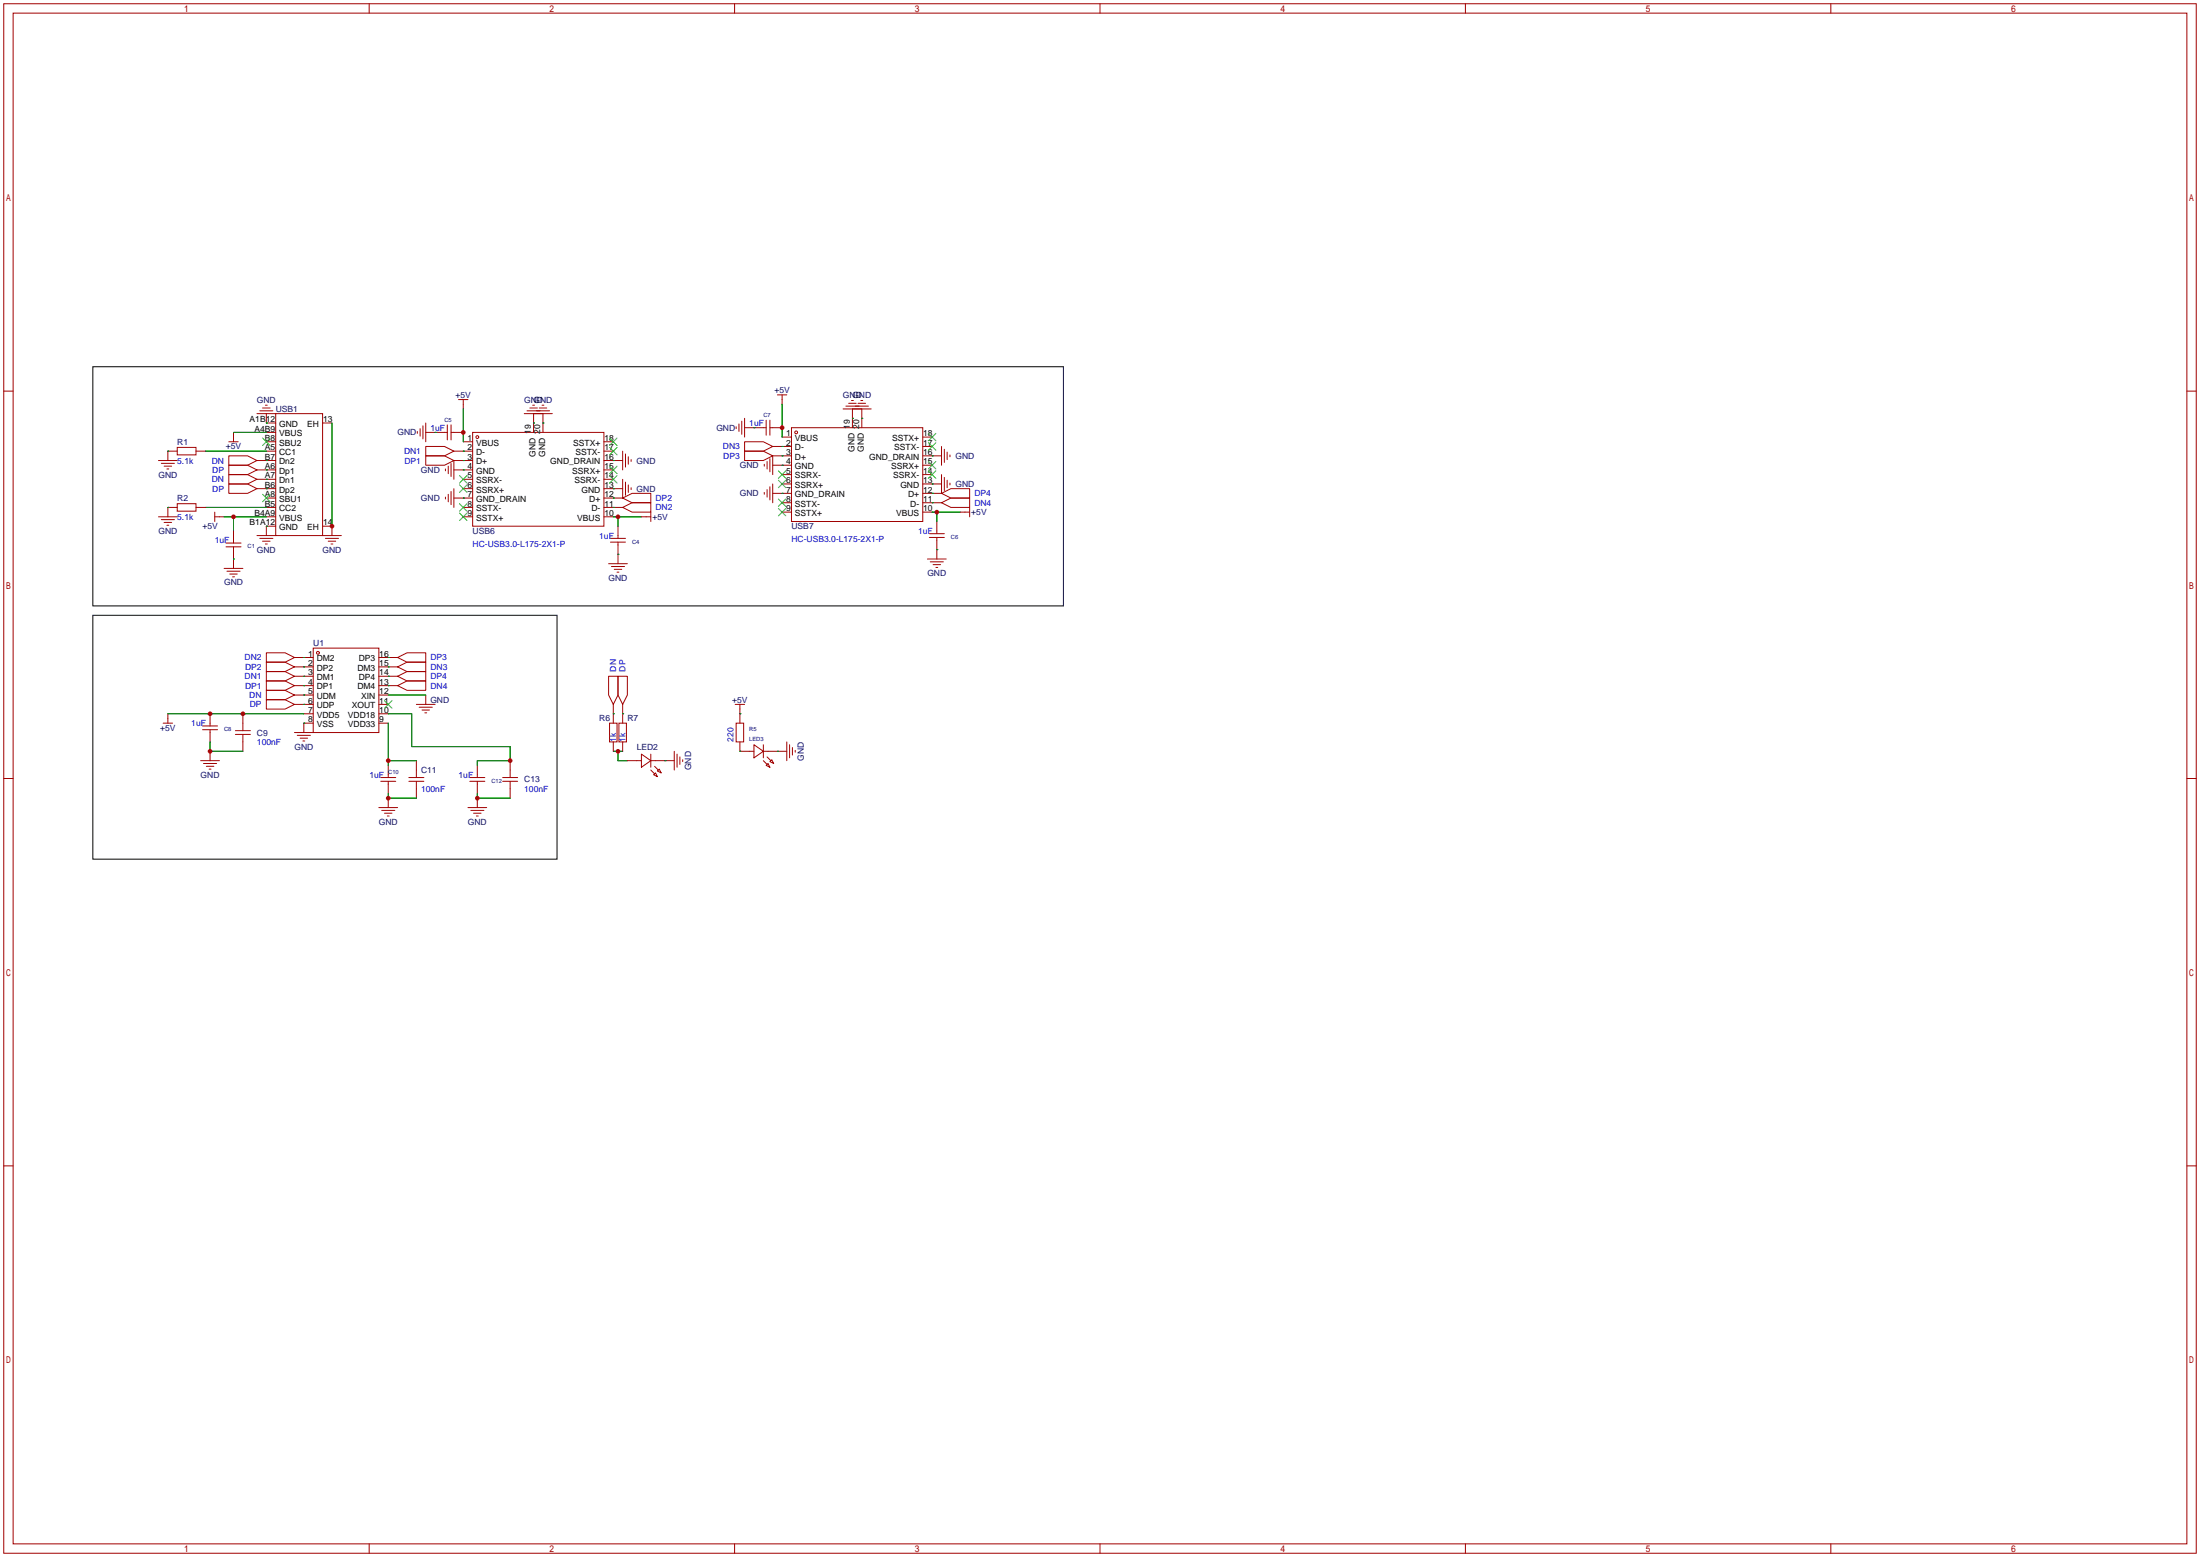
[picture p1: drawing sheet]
<svg xmlns="http://www.w3.org/2000/svg" width="596mm" height="422mm" viewBox="0 0 596 422" stroke-linecap="round" stroke-linejoin="round" font-family="sans-serif">
<g fill="none" stroke="#a10000" stroke-width=".27">
<path d="M1 1h593.9v419.6h-593.9zM3.6 3.6h588.7v414.5h-588.7zM100 1v2.6M199 1v2.6M297.9 1v2.6M396.9 1v2.6M495.9 1v2.6M1 105.9h2.6M62 119.6h2.5M63.2 117.1v2.5M69.6 112h5.1M70.4 111.3h3.5"/>
<path d="M71.1 110.5h2.1M71.9 109.7h.5M72.1 112v2.6h2.6M72.1 117.1h2.6M72.1 119.6h2.6M74.7 112h12.7v33h-12.7zM87.4 114.6h2.5M113 116.8v.5M113.8 116.1v2M114.6 115.3v3.6M115.3 117.1h5.9M115.3 114.6v5"/>
<path d="M121.2 115.1v4M122.2 117.1h3.3M122.2 115.1v4M124.2 108.2h2.5M125.5 119.6h2.5M125.5 108.2v2.5M128 117.1h35.6v25.4h-35.6zM142 112h7.6M142.7 111.3h6.1M143.5 110.5h2M144.3 109.7h.5M144.5 112v5.1"/>
<path d="M146 110.5h2.1M146.8 109.7h.5M147.1 112v5.1M163.6 119.6h2.5M199.4 115.6v.5M200.2 114.8v2M200.9 114v3.6M201.7 119.6h5.1l2.5 1.3-2.5 1.3h-5.1zM201.7 115.8h5.8M201.7 113.3v5.1M207.5 113.8v4.1M208.5 113.8v4.1"/>
<path d="M208.5 115.8h3.3M210.6 106.9h2.5M211.8 118.4h2.6M211.8 106.9v2.6M214.4 115.8h35.5v25.4h-35.5zM228.3 110.7h7.7M229.1 110h6.1M229.9 109.2h2M230.6 108.5h.5M230.9 110.7v5.1M232.4 109.2h2M233.2 108.5h.5"/>
<path d="M233.4 110.7v5.1M249.9 118.4h2.6M592.3 105.9h2.6M42.9 124.7h5.1M42.9 140h5.1M43.7 125.5h3.5M44.4 126.2h2.1M45.2 127h.5M48 121.2h5.1v2h-5.1zM48 136.4h5.1v2h-5.1zM48 122.2h-2.5v2.5M48 137.4h-2.5v2.6"/>
<path d="M53.1 122.2h2.5M53.1 137.4h2.5M58.2 140h2.5M58.2 138.7v2.5M62 126h5.1l2.5 1.3-2.5 1.2h-5.1zM62 131.1h5.1l2.5 1.2-2.5 1.3h-5.1zM62 123.4h5.1l2.5 1.3-2.5 1.3h-5.1zM62 128.5h5.1l2.5 1.3-2.5 1.3h-5.1zM69.6 124.7h5.1M69.6 127.3h5.1M69.6 129.8h5.1M69.6 132.3h5.1"/>
<path d="M72.1 122.2h2.6M72.1 134.9h2.6M72.1 137.4h2.6M72.1 140h2.6M115.3 123.4h5.1l2.5 1.3-2.5 1.3h-5.1zM115.3 120.9h5.1l2.5 1.3-2.5 1.2h-5.1zM120.6 127v.5M120.6 134.6v.5M121.4 126.2v2.1M121.4 133.9v2M122.2 125.5v3.5M122.2 133.1v3.6"/>
<path d="M122.9 122.2h5.1M122.9 124.7h5.1M122.9 127.3h5.1M122.9 134.9h5.1M122.9 124.7v5.1M122.9 132.3v5.1M125.5 129.8h2.5M125.5 132.3h2.5M125.5 137.4h2.5M125.5 140h2.5M163.6 122.2h2.5M163.6 124.7h5.1"/>
<path d="M163.6 127.3h2.5M163.6 129.8h2.5M163.6 132.3h5.1M163.6 134.9h5.1M163.6 137.4h5.1M163.6 140h2.5M168.7 134.9l2.5-1.3h5.1v2.5h-5.1zM168.7 137.4l2.5-1.3h5.1v2.6h-5.1zM168.7 122.2v5.1M168.7 129.8v5.1M169.4 122.9v3.6M169.4 130.6v3.5"/>
<path d="M170.2 123.7v2M170.2 131.3v2M170.9 124.5v.5M170.9 132.1v.5M173.7 140h2.6M176.3 138.7v2.5M201.7 122.2h5.1l2.5 1.2-2.5 1.3h-5.1zM207 125.7v.5M207 133.3v.6M207.8 125v2M207.8 132.6v2M208.5 124.2v3.6"/>
<path d="M208.5 131.8v3.6M209.3 120.9h5.1M209.3 123.4h5.1M209.3 126h5.1M209.3 133.6h5.1M209.3 123.4v5.1M209.3 131.1v5M211.8 128.5h2.6M211.8 131.1h2.6M211.8 136.1h2.6M211.8 138.7h2.6M249.9 120.9h2.6"/>
<path d="M249.9 123.4h5.1M249.9 126h2.6M249.9 128.5h2.6M249.9 131.1h5.1M249.9 133.6h5.1M249.9 136.1h5.1M249.9 138.7h2.6M255 133.6l2.6-1.3h5v2.6h-5zM255 136.1l2.6-1.2h5v2.5h-5zM255 120.9v5.1M255 128.5v5.1M255.8 121.7v3.5"/>
<path d="M255.8 129.3v3.5M256.5 122.4v2.1M256.5 130v2.1M257.3 123.2v.5M257.3 130.8v.5M260.1 138.7h2.5M262.6 137.4v2.6M43.7 140.7h3.5M44.4 141.5h2.1M45.2 142.2h.5M60.7 153.9h5.1M61.2 148.1h4.1"/>
<path d="M61.2 147.1h4.1M61.5 154.7h3.5M62.2 155.4h2.1M63 156.2h.5M63.2 143.8v3.3M63.2 148.1v5.8M69.6 145h5.1M70.4 145.8h3.5M71.1 146.6h2.1M71.9 147.3h.5M74.7 142.5h-2.6v2.5M87.4 142.5h2.5v2.5"/>
<path d="M87.4 145h5.1M88.1 145.8h3.6M88.9 146.6h2M89.7 147.3h.5M164.8 152.7h5.1M165.4 145.8h4M165.4 146.8h4M165.6 153.4h3.6M166.4 154.2h2M167.1 154.9h.5M167.4 142.5v3.3M167.4 146.8v5.9"/>
<path d="M251.2 151.4h5.1M251.7 145.5h4.1M251.7 144.5h4.1M252 152.1h3.5M252.7 152.9h2.1M253.5 153.7h.5M253.7 141.2v3.3M253.7 145.5v5.9M72.1 179.3h5.1l2.6 1.3-2.6 1.3h-5.1zM72.1 176.8h5.1l2.6 1.3-2.6 1.2h-5.1zM79.8 178.1h5M84.8 175.5h17.8v22.9h-17.8z"/>
<path d="M102.6 178.1h5.1M107.7 178.1l2.5-1.3h5.1v2.5h-5.1zM44.2 195.8h2.5M45.5 193.3v2.5M54.9 197.6h4M54.9 196.6h4M56.9 193.3v3.3M56.9 197.6v3.3M63.8 197.9h4M63.8 198.9h4M65.8 193.3v4.6M65.8 198.9v4.6"/>
<path d="M72.1 184.4h5.1l2.6 1.3-2.6 1.2h-5.1zM72.1 181.9h5.1l2.6 1.2-2.6 1.3h-5.1zM72.1 186.9h5.1l2.6 1.3-2.6 1.3h-5.1zM72.1 189.5h5.1l2.6 1.3-2.6 1.2h-5.1zM79.8 180.6h5M79.8 183.1h5M79.8 185.7h5M79.8 188.2h5M79.8 190.8h5M79.8 198.4h5M80.5 199.1h3.6M81.3 199.9h2"/>
<path d="M82.3 193.3h2.5M84.8 195.8h-2.5v2.6M102.6 180.6h5.1M102.6 183.1h5.1M102.6 185.7h5.1M102.6 188.2h2.6M102.6 190.8h2.6M102.6 193.3h2.6M102.6 195.8h2.6M107.7 183.1l2.5-1.2h5.1v2.5h-5.1zM107.7 180.6l2.5-1.3h5.1v2.6h-5.1zM107.7 185.7l2.5-1.3h5.1v2.5h-5.1z"/>
<path d="M112.8 190.8h5.1M113.5 191.5h3.6M114.3 192.3h2M115.1 193h.5M115.3 188.2v2.6M164.8 183.1h2.6v5.1l-1.3 2.6-1.3-2.6zM165.1 195.8h2v5.1h-2zM166.1 190.8v5M167.4 183.1h2.5v5.1l-1.2 2.6-1.3-2.6zM167.6 195.8h2.1v5.1h-2.1zM168.7 190.8v5M199.1 190.8h2.6"/>
<path d="M199.4 195.8h2v5.1h-2zM200.4 190.8v5M1 210.8h2.6M54.4 206h5M55.1 206.8h3.6M55.9 207.5h2M56.6 208.3h.5M56.9 203.5v2.5M82 200.7h.5M102.6 218.7h5.1M103.1 211.6h4.1M103.1 210.6h4.1"/>
<path d="M103.4 219.5h3.5M105.2 207.3v3.3M105.2 211.6v3.3M105.2 216.2v2.5M110.7 211.6h4.1M110.7 210.6h4.1M112.8 206v4.6M112.8 211.6v4.6M126.7 218.7h5.1M127.3 211.6h4M127.3 210.6h4M127.5 219.5h3.6"/>
<path d="M129.3 207.3v3.3M129.3 211.6v3.3M129.3 216.2v2.5M136.1 211.6h4.1M136.1 210.6h4.1M138.2 206v4.6M138.2 211.6v4.6M166.1 200.9v2.6M168.7 200.9v2.6M169.9 206h3.8M173.7 204.2l2.6 1.8-2.6 1.8zM176.3 204.2v3.6"/>
<path d="M176.3 206h6.3M176.3 208.5l1 1M177 209.8l.5-.5 .6 1zM177.3 207.5l1 1M178.1 208.8l.5-.5 .5 1zM182.6 203.5v5M183.4 204.2v3.6M184.1 205v2M184.9 205.7v.5M200.4 200.9v2.6h3.8M204.2 201.7l2.6 1.8-2.6 1.7zM206.8 206l1 1"/>
<path d="M206.8 203.5h6.3M206.8 201.7v3.5M207.5 207.3l.5-.5 .5 1zM207.8 205l1 1M208.5 206.2l.5-.5 .5 1.1zM213.1 200.9v5.1M213.9 201.7v3.5M214.6 202.4v2.1M215.4 203.2v.5M592.3 210.8h2.6M104.1 220.2h2.1M104.9 221h.5"/>
<path d="M128.3 220.2h2M129 221h.5M1 315.7h2.6M592.3 315.7h2.6M100 418.1v2.5M199 418.1v2.5M297.9 418.1v2.5M396.9 418.1v2.5M495.9 418.1v2.5"/>
<circle cx="129.3" cy="118.4" r=".38"/>
<circle cx="215.6" cy="117.1" r=".38"/>
<circle cx="86.1" cy="176.8" r=".38"/>
</g>
<g fill="none" stroke="#3c3" stroke-width=".27">
<path d="M71.1 118.6l2.1 2M73.2 118.6l-2.1 2M165.1 118.6l2 2M167.1 118.6l-2 2M251.5 119.9l2 2M251.5 117.3l2 2.1M253.5 119.9l-2 2M253.5 117.3l-2 2.1M71.1 133.9l2.1 2M73.2 133.9l-2.1 2M124.5 128.8l2 2M124.5 131.3l2 2"/>
<path d="M124.5 136.4l2 2M124.5 138.9l2 2.1M126.5 128.8l-2 2M126.5 131.3l-2 2M126.5 136.4l-2 2M126.5 138.9l-2 2.1M165.1 128.8l2 2M165.1 126.2l2 2.1M165.1 121.2l2 2M167.1 128.8l-2 2M167.1 126.2l-2 2.1M167.1 121.2l-2 2"/>
<path d="M210.8 127.5l2.1 2M210.8 130l2.1 2.1M210.8 135.1l2.1 2.1M210.8 137.7l2.1 2M212.9 127.5l-2.1 2M212.9 130l-2.1 2.1M212.9 135.1l-2.1 2.1M212.9 137.7l-2.1 2M251.5 127.5l2 2M251.5 125l2 2M253.5 127.5l-2 2M253.5 125l-2 2"/>
<path d="M104.1 189.7l2.1 2.1M106.2 189.7l-2.1 2.1"/>
</g>
<g fill="none" stroke="#008700" stroke-width=".27">
<path d="M63.2 117.1h8.9M72.1 114.6h.1M89.9 114.6v27.9M117.9 117.1h.1M125.5 110.7v8.9M144.5 114.6h.1M147.1 114.6h.1M204.2 115.8h.1M211.8 109.5v8.9M230.9 113.3h.1M233.4 113.3h.1M45.5 122.2h.1"/>
<path d="M45.5 137.4h.1M55.6 122.2h16.5M55.6 137.4h16.5M60.7 140h11.4M63.2 140v3.8M72.1 127.3h.1M72.1 132.3h.1M72.1 124.7h.1M72.1 129.8h.1M125.5 122.2h.1M125.5 124.7h.1M125.5 127.3h.1"/>
<path d="M125.5 134.9h.1M166.1 137.4h.1M166.1 134.9h.1M166.1 124.7h.1M166.1 132.3h.1M166.1 140h7.6M167.4 140v2.5M211.8 120.9h.1M211.8 123.4h.1M211.8 126h.1M211.8 133.6h.1M252.5 136.1h.1"/>
<path d="M252.5 133.6h.1M252.5 123.4h.1M252.5 131.1h.1M252.5 138.7h7.6M253.7 138.7v2.5M63.2 151.4h.1M72.1 142.5h.1M167.4 150.1h.1M253.7 148.8h.1M82.3 178.1h.1M105.2 178.1h.1M45.5 193.3h36.8"/>
<path d="M82.3 185.7h.1M82.3 180.6h.1M82.3 183.1h.1M82.3 188.2h.1M82.3 190.8h.1M82.3 195.8h.1M105.2 183.1h.1M105.2 180.6h.1M105.2 185.7h.1M105.2 188.2h10.1M105.2 193.3h6.3v8.9h26.7v3.8h-8.9v1.3M105.2 195.8v11.5"/>
<path d="M166.1 193.3h.1M168.7 193.3h.1M200.4 193.3h.1M56.9 200.9v2.6h8.9M105.2 214.9v1.3h7.6M105.2 206h7.6M129.3 214.9v1.3h8.9M166.1 203.5h2.6M167.4 203.5v2.5h2.5M180.1 206h.1M200.4 203.5h.1M210.6 203.5h.1"/>
</g>
<path d="M25.1 99.3h262.9v64.8h-262.9zM25.1 166.6h125.8v66.1h-125.8z" fill="none" stroke="#000" stroke-width=".27"/>
<g fill="#c00">
<circle cx="63.2" cy="140" r=".63"/>
<circle cx="89.9" cy="142.5" r=".63"/>
<circle cx="56.9" cy="193.3" r=".63"/>
<circle cx="65.8" cy="193.3" r=".63"/>
<circle cx="167.4" cy="140" r=".63"/>
<circle cx="125.5" cy="117.1" r=".63"/>
<circle cx="253.7" cy="138.7" r=".63"/>
<circle cx="211.8" cy="115.8" r=".63"/>
<circle cx="56.9" cy="203.5" r=".63"/>
<circle cx="105.2" cy="216.2" r=".63"/>
<circle cx="129.3" cy="216.2" r=".63"/>
<circle cx="105.2" cy="206" r=".63"/>
<circle cx="138.2" cy="206" r=".63"/>
<circle cx="167.4" cy="203.5" r=".63"/>
</g>
<g font-size="2.3" fill="#000080">
<text x="123.4" y="107.7">+5V</text>
<text x="209.8" y="106.5">+5V</text>
<text x="228.3" y="107.7">GND</text>
<text x="230.9" y="107.7">GND</text>
<text x="69.6" y="109">GND</text>
<text x="74.7" y="111.6">USB1</text>
<text x="142" y="109">GND</text>
<text x="144.5" y="109">GND</text>
<text x="107.7" y="117.9">GND</text>
<text x="194" y="116.6">GND</text>
<text x="48" y="120.4">R1</text>
<text x="61.2" y="121.7">+5V</text>
<text x="172.4" y="125.5">GND</text>
<text x="258.8" y="124.3">GND</text>
<text x="42.9" y="129.3">GND</text>
<text x="114" y="128.1">GND</text>
<text x="200.4" y="126.8">GND</text>
<text x="258.8" y="131.9">GND</text>
<text x="48" y="135.7">R2</text>
<text x="114" y="135.7">GND</text>
<text x="172.4" y="133.1">GND</text>
<text x="200.4" y="134.4">GND</text>
<text x="54.8" y="143.3">+5V</text>
<text x="176.7" y="140.8">+5V</text>
<text x="214.4" y="143.3">USB7</text>
<text x="263.1" y="139.5">+5V</text>
<text x="42.9" y="144.6">GND</text>
<text x="69.6" y="149.7">GND</text>
<text x="87.4" y="149.7">GND</text>
<text x="128" y="144.6">USB6</text>
<text x="60.7" y="158.5">GND</text>
<text x="164.8" y="157.3">GND</text>
<text x="251.2" y="156">GND</text>
<text x="84.8" y="175.1">U1</text>
<text x="116.6" y="190.3">GND</text>
<text x="198.3" y="190.3">+5V</text>
<text x="43.4" y="197.9">+5V</text>
<text x="162.3" y="195.4">R6</text>
<text x="169.9" y="195.4">R7</text>
<text x="69.6" y="199.2">C9</text>
<text x="79.7" y="203">GND</text>
<text x="172.5" y="203">LED2</text>
<text x="114" y="209.3">C11</text>
<text x="187.2" y="208.6" transform="rotate(-90 187.2 208.6)">GND</text>
<text x="217.7" y="206" transform="rotate(-90 217.7 206)">GND</text>
<text x="54.3" y="210.6">GND</text>
<text x="142" y="211.9">C13</text>
<text x="102.6" y="223.3">GND</text>
<text x="126.7" y="223.3">GND</text>
</g>
<g font-size="2.3">
<text x="67.6" y="114.3">A1B12</text>
<text x="68.9" y="116.9">A4B9</text>
<text x="71.7" y="119.4">B8</text>
<text x="75.6" y="115.6">GND</text>
<text x="75.6" y="118.1">VBUS</text>
<text x="83.2" y="115.6">EH</text>
<text x="87.5" y="114.3">13</text>
<text x="126.6" y="119.4">1</text>
<text x="143.8" y="117.5" transform="rotate(-90 143.8 117.5)">19</text>
<text x="146.3" y="117.5" transform="rotate(-90 146.3 117.5)">20</text>
<text x="163.7" y="119.4">18</text>
<text x="213" y="118.1">1</text>
<text x="215.3" y="119.4">VBUS</text>
<text x="230.2" y="116.2" transform="rotate(-90 230.2 116.2)">19</text>
<text x="232.7" y="116.2" transform="rotate(-90 232.7 116.2)">20</text>
<text x="241.6" y="119.4">SSTX+</text>
<text x="250.1" y="118.1">18</text>
<text x="71.7" y="121.9">A5</text>
<text x="71.7" y="124.5">B7</text>
<text x="75.6" y="120.7">SBU2</text>
<text x="75.6" y="123.2">CC1</text>
<text x="75.6" y="125.8">Dn2</text>
<text x="126.6" y="121.9">2</text>
<text x="126.6" y="124.5">3</text>
<text x="129" y="120.7">VBUS</text>
<text x="129" y="123.2">D-</text>
<text x="129" y="125.8">D+</text>
<text x="145.1" y="123.7" transform="rotate(-90 145.1 123.7)">GND</text>
<text x="147.6" y="123.7" transform="rotate(-90 147.6 123.7)">GND</text>
<text x="149" y="125.8">GND_DRAIN</text>
<text x="155.3" y="120.7">SSTX+</text>
<text x="155.8" y="123.2">SSTX-</text>
<text x="163.7" y="124.5">16</text>
<text x="163.7" y="121.9">17</text>
<text x="213" y="120.7">2</text>
<text x="213" y="123.2">3</text>
<text x="213" y="125.8">4</text>
<text x="215.3" y="121.9">D-</text>
<text x="215.3" y="124.5">D+</text>
<text x="231.4" y="122.4" transform="rotate(-90 231.4 122.4)">GND</text>
<text x="234" y="122.4" transform="rotate(-90 234 122.4)">GND</text>
<text x="235.4" y="124.5">GND_DRAIN</text>
<text x="242.2" y="121.9">SSTX-</text>
<text x="250.1" y="125.8">15</text>
<text x="250.1" y="123.2">16</text>
<text x="250.1" y="120.7">17</text>
<text x="71.7" y="127">A6</text>
<text x="71.7" y="129.6">A7</text>
<text x="75.6" y="128.3">Dp1</text>
<text x="75.6" y="130.8">Dn1</text>
<text x="126.6" y="127">4</text>
<text x="126.6" y="129.6">5</text>
<text x="129" y="128.3">GND</text>
<text x="129" y="130.8">SSRX-</text>
<text x="155" y="128.3">SSRX+</text>
<text x="155.6" y="130.8">SSRX-</text>
<text x="163.7" y="129.6">14</text>
<text x="163.7" y="127">15</text>
<text x="213" y="128.3">5</text>
<text x="213" y="130.8">6</text>
<text x="215.3" y="127">GND</text>
<text x="215.3" y="129.6">SSRX-</text>
<text x="241.4" y="127">SSRX+</text>
<text x="241.9" y="129.6">SSRX-</text>
<text x="250.1" y="130.8">13</text>
<text x="250.1" y="128.3">14</text>
<text x="71.7" y="132.1">B6</text>
<text x="71.7" y="134.6">A8</text>
<text x="71.7" y="137.2">B5</text>
<text x="75.6" y="133.4">Dp2</text>
<text x="75.6" y="135.9">SBU1</text>
<text x="126.6" y="132.1">6</text>
<text x="126.6" y="134.6">7</text>
<text x="126.6" y="137.2">8</text>
<text x="129" y="133.4">SSRX+</text>
<text x="129" y="135.9">GND_DRAIN</text>
<text x="157.5" y="133.4">GND</text>
<text x="159.6" y="135.9">D+</text>
<text x="163.7" y="137.2">11</text>
<text x="163.7" y="134.6">12</text>
<text x="163.7" y="132.1">13</text>
<text x="213" y="133.4">7</text>
<text x="213" y="135.9">8</text>
<text x="215.3" y="132.1">SSRX+</text>
<text x="215.3" y="134.6">GND_DRAIN</text>
<text x="215.3" y="137.2">SSTX-</text>
<text x="243.9" y="132.1">GND</text>
<text x="246" y="134.6">D+</text>
<text x="246.6" y="137.2">D-</text>
<text x="250.1" y="135.9">11</text>
<text x="250.1" y="133.4">12</text>
<text x="67.6" y="142.3">B1A12</text>
<text x="68.9" y="139.7">B4A9</text>
<text x="75.6" y="138.5">CC2</text>
<text x="75.6" y="141">VBUS</text>
<text x="75.6" y="143.5">GND</text>
<text x="83.2" y="143.5">EH</text>
<text x="87.5" y="142.3">14</text>
<text x="126.6" y="139.7">9</text>
<text x="129" y="138.5">SSTX-</text>
<text x="129" y="141">SSTX+</text>
<text x="156.3" y="141">VBUS</text>
<text x="160.2" y="138.5">D-</text>
<text x="163.7" y="139.7">10</text>
<text x="213" y="138.5">9</text>
<text x="215.3" y="139.7">SSTX+</text>
<text x="242.7" y="139.7">VBUS</text>
<text x="250.1" y="138.5">10</text>
<text x="83.4" y="177.8">1</text>
<text x="85.8" y="179.1">DM2</text>
<text x="97.2" y="179.1">DP3</text>
<text x="102.7" y="177.8">16</text>
<text x="83.4" y="180.4">2</text>
<text x="83.4" y="182.9">3</text>
<text x="83.4" y="185.4">4</text>
<text x="85.8" y="181.6">DP2</text>
<text x="85.8" y="184.2">DM1</text>
<text x="96.8" y="181.6">DM3</text>
<text x="97.2" y="184.2">DP4</text>
<text x="102.7" y="185.4">13</text>
<text x="102.7" y="182.9">14</text>
<text x="102.7" y="180.4">15</text>
<text x="83.4" y="188">5</text>
<text x="83.4" y="190.5">6</text>
<text x="85.8" y="186.7">DP1</text>
<text x="85.8" y="189.3">UDM</text>
<text x="85.8" y="191.8">UDP</text>
<text x="95.3" y="191.8">XOUT</text>
<text x="96.8" y="186.7">DM4</text>
<text x="97.8" y="189.3">XIN</text>
<text x="102.7" y="190.5">11</text>
<text x="102.7" y="188">12</text>
<text x="83.4" y="193.1">7</text>
<text x="83.4" y="195.6">8</text>
<text x="85.8" y="194.3">VDD5</text>
<text x="85.8" y="196.9">VSS</text>
<text x="94.2" y="196.9">VDD33</text>
<text x="94.2" y="194.3">VDD18</text>
<text x="102.7" y="195.6">9</text>
<text x="102.7" y="193.1">10</text>
</g>
<g font-size="2.3" fill="#00f">
<text x="116.6" y="116.6">1uF</text>
<text x="202.9" y="115.4">1uF</text>
<text x="48" y="125.5">5.1k</text>
<text x="57.4" y="125.5">DN</text>
<text x="109.4" y="123">DN1</text>
<text x="109.6" y="125.5">DP1</text>
<text x="195.8" y="121.7">DN3</text>
<text x="195.9" y="124.3">DP3</text>
<text x="57.4" y="130.6">DN</text>
<text x="57.5" y="128.1">DP</text>
<text x="57.5" y="133.1">DP</text>
<text x="177.5" y="135.7">DP2</text>
<text x="263.9" y="134.4">DP4</text>
<text x="263.9" y="137">DN4</text>
<text x="48" y="140.8">5.1k</text>
<text x="177.5" y="138.2">DN2</text>
<text x="58.2" y="147.1">1uF</text>
<text x="128" y="148.1">HC-USB3.0-L175-2X1-P</text>
<text x="162.3" y="145.8">1uF</text>
<text x="214.4" y="146.9">HC-USB3.0-L175-2X1-P</text>
<text x="248.7" y="144.6">1uF</text>
<text x="66.2" y="178.9">DN2</text>
<text x="116.6" y="178.9">DP3</text>
<text x="66.2" y="183.9">DN1</text>
<text x="66.4" y="181.4">DP2</text>
<text x="116.6" y="183.9">DP4</text>
<text x="116.6" y="181.4">DN3</text>
<text x="166.9" y="181.9" transform="rotate(-90 166.9 181.9)">DN</text>
<text x="169.5" y="181.9" transform="rotate(-90 169.5 181.9)">DP</text>
<text x="66.4" y="186.5">DP1</text>
<text x="67.5" y="189">DN</text>
<text x="67.7" y="191.6">DP</text>
<text x="116.6" y="186.5">DN4</text>
<text x="51.8" y="196.6">1uF</text>
<text x="69.6" y="201.7">100nF</text>
<text x="166.9" y="200.9" transform="rotate(-90 166.9 200.9)">1k</text>
<text x="169.5" y="200.9" transform="rotate(-90 169.5 200.9)">1k</text>
<text x="198.7" y="200.9" transform="rotate(-90 198.7 200.9)">220</text>
<text x="100.1" y="210.6">1uF</text>
<text x="114" y="214.4">100nF</text>
<text x="124.2" y="210.6">1uF</text>
<text x="142" y="214.4">100nF</text>
</g>
<g font-size="1.6" fill="#000080">
<text x="206.8" y="113">C7</text>
<text x="120.4" y="114.2">C5</text>
<text x="67.1" y="148.5">C1</text>
<text x="171.2" y="147.3">C4</text>
<text x="257.6" y="146">C6</text>
<text x="60.7" y="198.1">C8</text>
<text x="202.9" y="198.1">R5</text>
<text x="202.9" y="200.6">LED3</text>
<text x="105.2" y="209.5">C10</text>
<text x="133.1" y="212">C12</text>
</g>
</svg>
